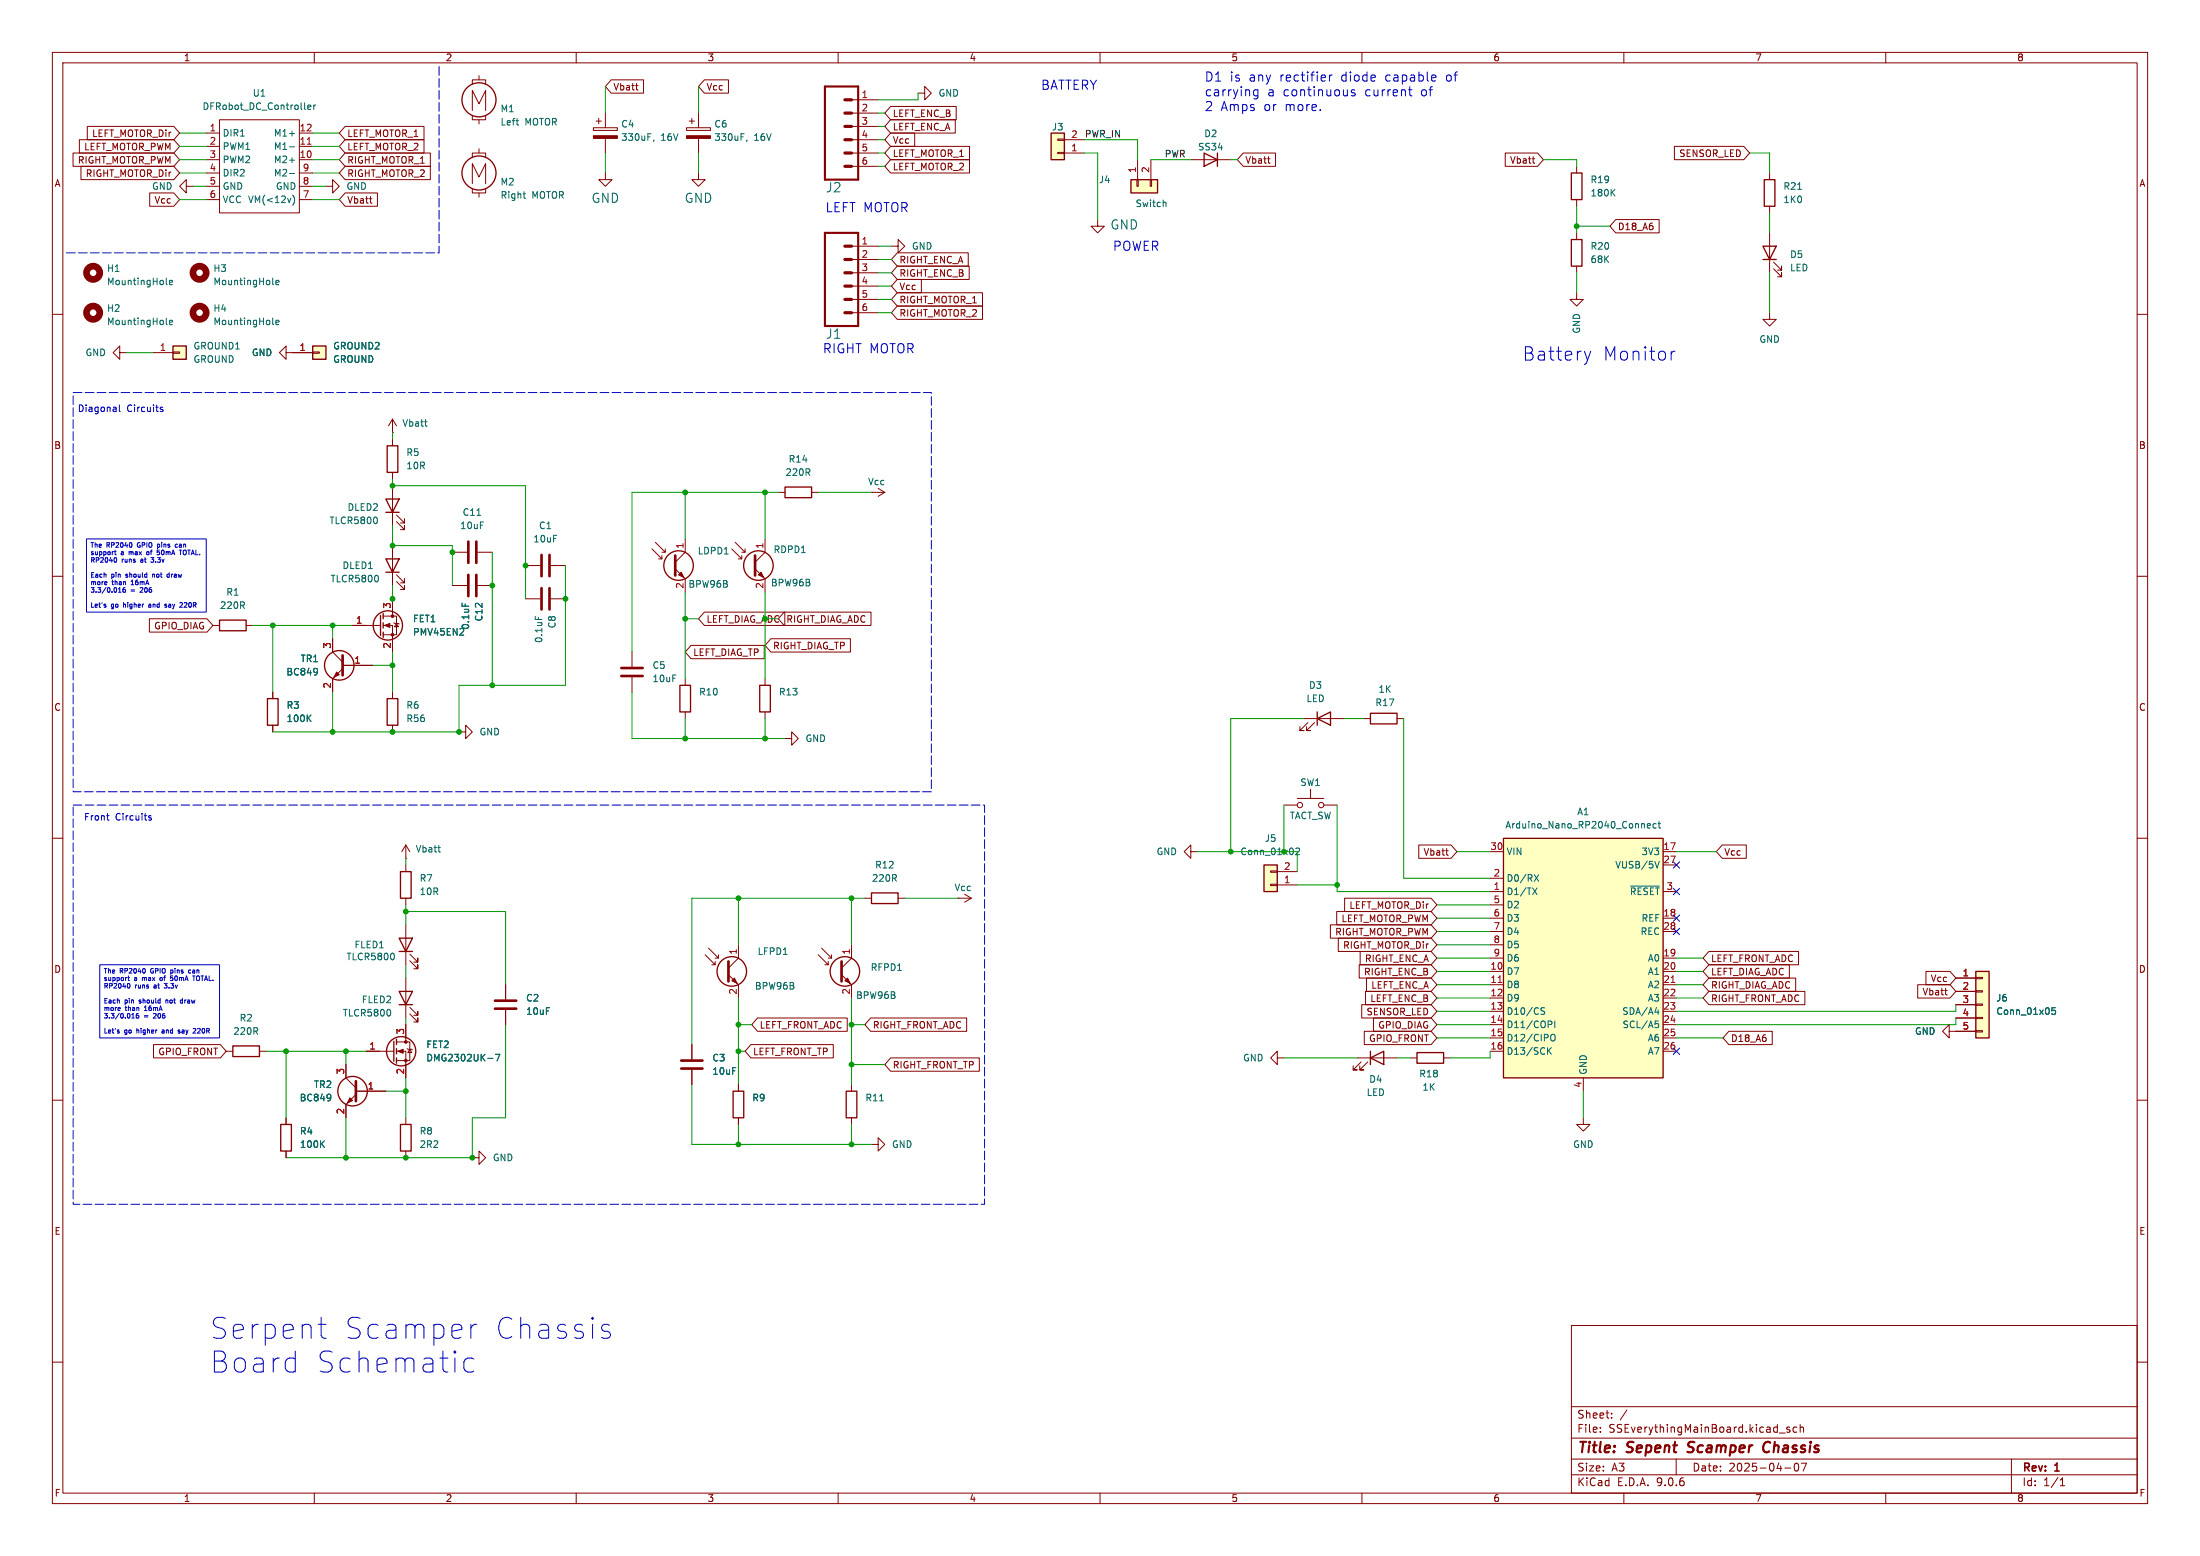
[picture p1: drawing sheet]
<svg xmlns="http://www.w3.org/2000/svg" width="420mm" height="297mm" viewBox="0 0 420 297" stroke-linecap="round" stroke-linejoin="round" font-family="sans-serif">
<g fill="none" stroke="#840000" stroke-width=".19">
<path d="M10 10h400v277h-400zM12 12h396v273h-396zM60 10v2M110 10v2M160 10v2M210 10v2M260 10v2M310 10v2M360 10v2M10 60h2M408 60h2M10 110h2"/>
<path d="M408 110h2M10 160h2M408 160h2M10 210h2M408 210h2M300 253h108v32h-108zM10 260h2M300 278.5h108M300 274.5h108M300 268.5h108M305.5 273.2v.2M305.5 272.5v.1"/>
<path d="M307.7 270.5v.2M307.7 269.8v.1M310.6 269.1l-1.3 1.9M320 278.5v3M339.7 273.5h1.1M341.7 272.5l-.4-.1-.2 .2 .1 .2 .5 .2v.3h-.6M342.7 279.4l.2-.1a.8 .8 0 0 1 .5 .7 .8 .8 0 0 1-.5 .8l-.2-.2-.2-.4zM343 272.5l-.4-.1-.3 .3 .1 .6h.6M343.7 272.5l.2-.1 .3 .1 .1 .9M343.7 271.9v1.5M343.9 279.3h1l-.7 1.5M384 278.5v6.5"/>
<path d="M408 260h2M60 285v2M110 285v2M160 285v2M210 285v2M260 285v2M300 281.5h108M310 285v2M340.7 280.2h1.2M360 285v2M393.3 283.6h.9M393.3 282.5l.4-.4v1.5"/>
</g>
<path d="M322.1 277.1l.3 .1M322.4 275.4l-.1 .6M337.6 275.2a1.07 1.07 0 0 0-1 .8 1.07 1.07 0 0 0 .5 1.2l.5-.1" fill="none" stroke="#840000" stroke-width=".4"/>
<path d="M241.3 165.1h2.5v5.1h-2.5z" fill="#ffffc2"/>
<g fill="none" stroke="#840000" stroke-width=".25">
<path d="M229.9 29.2l2.5 1.3-2.5 1.3zM232.4 29.2v2.6M300 33h2v5.1h-2zM336.8 34.3h2v5.1h-2zM300 45.7h2v5.1h-2zM336.5 47h2.6l-1.3 2.5zM336.5 49.5h2.6M149.9 93h5v2h-5zM41.9 118.4h5.1v2h-5.1zM51.1 133.4h2v5h-2zM73.9 133.4h2v5h-2zM129.8 130.8h2v5.1h-2z"/>
<path d="M145 130.8h2.1v5.1h-2.1zM251.5 137.2l2.5-1.3v2.5zM251.5 135.9v2.5M261.6 136.1h5.1v2.1h-5.1zM241.3 165.1h2.5v5.1h-2.5zM44.4 199.6h5.1v2.1h-5.1zM75.2 198.8v3.8M75.7 198.4v1M53.6 214.6h2v5.1h-2zM75.7 200.2v1M75.7 201.9v1M76.5 214.6h2v5.1h-2z"/>
<path d="M140 208.3h2v5.1h-2zM161.5 208.3h2.1v5.1h-2.1z"/>
<circle cx="129.5" cy="107.9" r="2.82"/>
<circle cx="144.8" cy="107.9" r="2.82"/>
<circle cx="64.8" cy="127" r="2.82"/>
<circle cx="139.7" cy="185.4" r="2.82"/>
<circle cx="161.3" cy="185.4" r="2.82"/>
<circle cx="67.3" cy="208.3" r="2.82"/>
<circle cx="76.6" cy="200.7" r="2.79"/>
</g>
<g fill="none" stroke="#840000" stroke-width=".19">
<path d="M162.6 19.1h5M175.3 17.8h1.2v-1.3l1.3 1.3-1.3 1.3v-1.3M39.4 25.4h2.5M39.4 27.9h2.5M39.4 30.5h2.5M39.4 33h2.5M39.4 35.6h2.5M39.4 38.1h2.5M41.9 22.9h15.2v17.7h-15.2zM57.1 25.4h2.6M57.1 27.9h2.6M57.1 30.5h2.6"/>
<path d="M57.1 33h2.6M57.1 35.6h2.6M57.1 38.1h2.6M62.2 35.6h1.3v-1.3l1.3 1.3-1.3 1.2v-1.2M131.1 24.4h4.5v.5h-4.5zM131.6 23.1h1M132.1 22.6v1M133.3 21.6v2.8M133.3 26.4v2.8M162.6 31.8h5M162.6 29.2h5M162.6 26.7h5"/>
<path d="M162.6 24.1h5M162.6 21.6h5M227.3 30.5h7.6M301 31.8v1.2M301 38.1v1.3M337.8 33v1.3M337.8 39.4v1.2M301 55.9v1.3h1.3l-1.3 1.2-1.3-1.2h1.3M301 44.5v1.2M301 50.8v1.3M337.8 59.7v1.3h1.3l-1.3 1.2-1.3-1.2h1.3M337.8 44.5v7.6"/>
<path d="M338.6 51.3l1.5 1.5v-.7v.7h-.8M338.6 50l1.5 1.6v-.8v.8h-.8M74.9 82.6h.1M74.9 80l-.7 1.3M74.9 80l.8 1.3M74.9 80v2.6M148.6 94h1.3M154.9 94h1.3M166.4 94h.1M166.4 94h2.5M167.6 93.2l1.3 .8M168.9 94l-1.3 .7"/>
<path d="M40.6 119.4h1.3M47 119.4h1.3M86.4 111.8h2.8M86.4 105.4h2.8M91.2 111.8h2.8M91.2 105.4h2.8M100.3 108h2.8M100.3 114.3h2.8M105.2 108h2.7M105.2 114.3h2.7M124.5 104.8l1.9 1.9v-.7M125.1 103.5l1.9 1.9v-.6"/>
<path d="M125.7 106.7h.7M126.4 105.4h.6M128.9 108.6l1.9 1.9v2.5M130.8 102.9v2.5l-1.9 1.9M139.7 104.8l1.9 1.9v-.7M140.3 103.5l1.9 1.9v-.6M141 106.7h.6M141.6 105.4h.6M144.1 108.6l1.9 1.9v2.5M146 102.9v2.5l-1.9 1.9M52.1 132.1v1.3M52.1 138.4v1.3"/>
<path d="M63.5 121.9v2.6l1.9 1.9M65.4 127.6l-1.9 1.9v2.6M65.4 127h5.7M74.9 132.1v1.3M74.9 138.4v1.3M87.6 139.7h1.3v-1.3l1.3 1.3-1.3 1.3v-1.3M120.6 124.5v2.8M120.6 129.3v2.8M130.8 129.5v1.3M130.8 135.9v1.3M146 129.5v1.3M146 135.9v1.3"/>
<path d="M248.9 137.2h7.6M249.7 137.9l-1.5 1.5h.7h-.7v-.7M251 137.9l-1.6 1.5h.8h-.8v-.7M260.3 137.2h1.3M266.7 137.2h1.3M149.9 141h1.2v-1.3l1.3 1.3-1.3 1.2v-1.2M245.1 153.7h2.5M247.6 152.4h5.1M250.2 150.6v1.8M252.7 153.7h2.6M77.5 163.8h.1M77.5 161.3v2.5"/>
<path d="M77.5 161.3l-.8 1.3M77.5 161.3l.7 1.3M227.3 162.6v-1.3l-1.2 1.3 1.2 1.2v-1.2h1.3M242.6 168.8h1.2v.2h-1.2zM242.6 166.2h1.2v.3h-1.2zM243.8 168.9h3.8M243.8 166.4h3.8M75.7 198.9h2.5v3.5h-2.5M77.5 195.6v3.3M96.5 188v2.8M96.5 192.8v2.8M132.1 199.4v2.8"/>
<path d="M134.6 182.2l1.9 2v-.7M135.3 181l1.9 1.9v-.7M135.9 184.2h.6M136.5 182.9h.7M139.1 186.1l1.9 1.9v2.5M141 180.3v2.6l-1.9 1.9M156.2 182.2l1.9 2v-.7M156.8 181l1.9 1.9v-.7M157.5 184.2h.6M158.1 182.9h.6M160.7 186.1l1.9 1.9v2.5M162.6 180.3v2.6l-1.9 1.9"/>
<path d="M43.2 200.7h1.2M49.5 200.7h1.3M54.6 213.4v1.2M54.6 219.7v1.3M66 203.2v2.5l1.9 1.9M67.9 208.9l-1.9 1.9v2.6M67.9 208.3h5.8M69.8 200.7h5.4M75.7 200.7h1.8v5M77.5 213.4v1.2M77.5 219.7v1.3M77.7 200.2l1 .2"/>
<path d="M78.2 200.3l.4 .6h-.7zM132.1 204.2v2.8M141 207v1.3M141 213.4v1.2M162.6 207v1.3M162.6 213.4v1.2M166.4 218.4h1.2v-1.2l1.3 1.2-1.3 1.3v-1.3M243.8 201.9v-1.2l-1.2 1.2 1.2 1.3v-1.3h1.3M302.3 213.4v1.2h1.2l-1.2 1.3-1.3-1.3h1.3M90.2 221h1.2v-1.3l1.3 1.3-1.3 1.2v-1.2"/>
<circle cx="248.2" cy="153.7" r=".51"/>
<circle cx="252.2" cy="153.7" r=".51"/>
</g>
<g fill="none" stroke="#006464" stroke-width=".19">
<path d="M55.3 28h.9M55.3 33.1h.9M55.5 37.8l-.3 .9M55.9 37.2a1.46 1.46 0 0 1 0 2M58.8 20.5l.6-.1-.1-.3h-.4l-.1 .1v.6h.5M59.9 20.1v.8M60.3 20.1l-.4 .2M142.6 26.7l-.1 .3M307.8 36.7l.5 .7M308.3 36.1l-.7 .8M343.2 36.1h.7M81.1 80.5h.4"/>
<path d="M81.4 81.4h.1M91 98.4h.8M88.2 115.1v.6M102.2 117.6v.6M58.8 137l.6 .7M59.4 136.5l-.7 .7M60.5 127.6l.1 .7-.2 .4M60.6 128.1l-.1 .2M83.6 161.8h.5M84 162.6h.1M247.4 162l.5-.1 .2 .3-.8 .9h.8M61.4 218.3l.5 .7"/>
<path d="M61.9 217.7l-.7 .8M63 208.9l.1 .7-.1 .4M63.1 209.4l-.1 .2M93.1 202h1M94.6 201.2h.8l-.5 1.3M167.9 210.1h.8"/>
</g>
<g fill="none" stroke="#840000" stroke-width=".51">
<path d="M89.4 103.4v4M89.4 109.7v4.1M90.9 103.4v4M90.9 109.7v4.1M103.4 105.9v4.1M103.4 112.3v4M104.9 105.9v4.1M104.9 112.3v4M128.9 106v3.9M144.1 106v3.9M65.4 125.1v3.8M118.6 127.5h4.1"/>
<path d="M118.6 129h4.1M94.5 192.5h4.1M94.5 191h4.1M139.1 183.5v3.8M160.7 183.5v3.8M67.9 206.4v3.8M130 202.4h4.1M130 204h4.1"/>
</g>
<g fill="#840000" stroke="#840000" stroke-width=".19">
<path d="M161.3 187.2l.5-.5 .5 1z"/>
<path d="M139.7 187.2l.5-.5 .5 1z"/>
<path d="M66.8 209.6l.5 .5-1 .5z"/>
<path d="M144.8 109.7l.5-.5 .5 1z"/>
<path d="M130 109.2l.6 1-1.1-.5z"/>
<path d="M75.9 200.7l1.1-.4v.7z"/>
<path d="M64.3 128.3l.5 .5-1 .5z"/>
<path d="M131.1 25.9h4.5v.5h-4.5z"/>
<circle cx="77.5" cy="198.9" r=".25"/>
<circle cx="77.5" cy="202.4" r=".25"/>
</g>
<path d="M58.7 27.5h.7" fill="none" stroke="#a90000" stroke-width=".19"/>
<path d="M157.5 16.5h6.3v17.8h-6.3z" fill="none" stroke="#840000" stroke-width=".41"/>
<path d="M161.3 19.1h1.3M161.3 31.8h1.3M161.3 29.2h1.3M161.3 26.7h1.3M161.3 24.1h1.3M161.3 21.6h1.3" fill="none" stroke="#840000" stroke-width=".61"/>
<path d="M200.7 25.4h2.5v5.1h-2.5z" fill="#ffffc2"/>
<path d="M200.7 25.4h2.5v5.1h-2.5z" fill="none" stroke="#840000" stroke-width=".25"/>
<path d="M201.9 29.1h1.3v.2h-1.3zM201.9 26.5h1.3v.3h-1.3zM203.2 29.2h3.8M203.2 26.7h3.8M209.5 41.9v1.3h1.3l-1.3 1.3-1.2-1.3h1.2" fill="none" stroke="#840000" stroke-width=".19"/>
<path d="M215.9 34.3h5.1v2.5h-5.1z" fill="#ffffc2"/>
<path d="M215.9 34.3h5.1v2.5h-5.1z" fill="none" stroke="#840000" stroke-width=".25"/>
<path d="M217 34.3h.3v1.3h-.3zM217.2 30.5v3.8M219.6 34.3h.2v1.3h-.2zM219.7 30.5v3.8" fill="none" stroke="#840000" stroke-width=".19"/>
<path d="M222.2 38.6l.4 .2v.6" fill="none" stroke="#006464" stroke-width=".19"/>
<path d="M287 160h30.5v45.7h-30.5z" fill="#ffffc2"/>
<g fill="none" stroke="#840000" stroke-width=".25">
<path d="M287 160h30.5v45.7h-30.5zM76.2 189.2h2.5l-1.2 2.6zM76.2 191.8h2.5M261.6 201.9l2.6-1.2v2.5zM261.6 200.7v2.5M270.5 200.9h5.1v2h-5.1z"/>
<circle cx="91.4" cy="19" r="3.3"/>
<circle cx="91.4" cy="33" r="3.3"/>
</g>
<g fill="none" stroke="#840000" stroke-width=".19">
<path d="M90.2 16v-.8h2.5v.8M91.4 14.4v.8M90.2 21.1v-3.8l1.2 2.5 1.3-2.5v3.8M90.2 22.1v.8h2.5v-.8M90.2 35.1v-3.9l1.2 2.6 1.3-2.6v3.9M90.2 30v-.8h2.5v.8M90.2 36.1v.7h2.5v-.7M91.4 22.9v.8M91.4 28.4v.8M91.4 36.8v.8M113.3 24.4h4.6v.5h-4.6zM113.8 23.1h1"/>
<path d="M114.3 22.6v1M115.6 33v1.3h1.2l-1.2 1.3-1.3-1.3h1.3M115.6 21.6v2.8M115.6 26.4v2.8M133.3 33v1.3h1.3l-1.3 1.3-1.2-1.3h1.2M162.6 59.7h5M162.6 57.2h5M162.6 54.6h5M162.6 52.1h5M162.6 49.5h5M162.6 47h5M170.2 47h1.2v-1.3l1.3 1.3-1.3 1.3v-1.3"/>
<path d="M182.9 171.5h.1M182.9 171.5h2.5M184.1 170.7l1.3 .8M185.4 171.5l-1.3 .7M284.5 162.6h2.5M284.5 167.6h2.5M284.5 170.2h2.5M284.5 172.7h2.5M284.5 175.3h2.5M284.5 177.8h2.5M317.5 162.6h2.5M317.5 170.2h2.5"/>
<path d="M317.5 175.3h2.5M317.5 177.8h2.5M317.5 165.1h2.5M77.5 186.7v7.6M78.2 193.5l1.6 1.6v-.8v.8h-.8M78.2 192.3l1.6 1.5v-.8v.8h-.8M284.5 180.3h2.5M284.5 182.9h2.5M284.5 185.4h2.5M284.5 188h2.5M284.5 190.5h2.5M284.5 193h2.5"/>
<path d="M284.5 195.6h2.5M284.5 198.1h2.5M317.5 182.9h2.5M317.5 185.4h2.5M317.5 188h2.5M317.5 190.5h2.5M317.5 193h2.5M317.5 195.6h2.5M317.5 198.1h2.5M259.1 201.9h7.6M259.8 202.7l-1.5 1.5h.8h-.8v-.7M261.1 202.7l-1.5 1.5h.7h-.7v-.7"/>
<path d="M269.2 201.9h1.3M275.6 201.9h1.3M284.5 200.7h2.5M302.3 205.7v2.6M317.5 200.7h2.5"/>
</g>
<g fill="none" stroke="#006464" stroke-width=".19">
<path d="M98.5 23h.5M98.9 23.9h.1M99.9 37h.4M100.1 37.8h.2M124.8 26.7l-.1 .3M314.5 157.6l.6-.1-.1-.2-.3-.1-.2 .2v.6h.5M316.2 157.3l-.4-.1-.2 .3 .1 .5h.5M316.5 157.2h.5M316.7 156.8v1.1l.3 .2M292.6 169.5l.8 1.3M292.9 166.9l.8 1.3M293.4 169.5l-.8 1.3"/>
<path d="M293.7 166.9l-.8 1.3M311.3 169.1h5.5M315.9 164.4l.4 1.3 .5-1.3M74.4 192.7l.2 .5-.2 .7M294.2 192.8l.6 .3 .1 .3-.3 .2h-.4M294.9 192.4l-.5-.1-.2 .2M296 194.9l.3 .2-.1 .3-.2 .2M296.1 197.6l.2-.2a.43 .43 0 0 1 .6 .5v.4a.43 .43 0 0 1-.3 .4 .43 .43 0 0 1-.5-.2M296.2 200l-.8 .7M296.8 194.9v1.3M315.9 193.2h.8M316 194.9h.6"/>
<path d="M316.1 195.4h.3l.2 .2-.1 .5-.4 .1M316.5 192.8v.8M295.6 200.5l.6 .7"/>
</g>
<path d="M286 187.5h.7M319 187.5h.7" fill="none" stroke="#a90000" stroke-width=".19"/>
<path d="M113.3 25.9h4.6v.5h-4.6z" fill="#840000" stroke="#840000" stroke-width=".19"/>
<path d="M157.5 44.5h6.3v17.7h-6.3z" fill="none" stroke="#840000" stroke-width=".41"/>
<path d="M161.3 59.7h1.3M161.3 57.2h1.3M161.3 54.6h1.3M161.3 52.1h1.3M161.3 49.5h1.3M161.3 47h1.3" fill="none" stroke="#840000" stroke-width=".61"/>
<path d="M33 66h2.6v2.6h-2.6z" fill="#ffffc2"/>
<path d="M33 66h2.6v2.6h-2.6z" fill="none" stroke="#840000" stroke-width=".25"/>
<path d="M22.9 67.3v-1.3l-1.3 1.3 1.3 1.3v-1.3h1.2M29.2 67.3h3.8M33 67.2h1.3v.2h-1.3z" fill="none" stroke="#840000" stroke-width=".19"/>
<path d="M59.7 66h2.5v2.6h-2.5z" fill="#ffffc2"/>
<path d="M59.7 66h2.5v2.6h-2.5z" fill="none" stroke="#840000" stroke-width=".25"/>
<path d="M54.6 67.3v-1.3l-1.3 1.3 1.3 1.3v-1.3h5.1M59.7 67.2h1.3v.2h-1.3z" fill="none" stroke="#840000" stroke-width=".19"/>
<g fill="none" stroke="#840000" stroke-width="1.3">
<circle cx="17.8" cy="52.1" r="1.27"/>
<circle cx="17.8" cy="59.7" r="1.27"/>
</g>
<path d="M31.7 54.2l.2 .2M32.3 53.9l.6-.1v-.2l-.4-.1-.2 .2 .1 .6h.5M31.7 61.8l.2 .2M32.3 61.5l.6-.1v-.2l-.4-.1-.2 .2 .1 .6h.5" fill="none" stroke="#006464" stroke-width=".19"/>
<path d="M377.2 185.4h2.5v12.7h-2.5z" fill="#ffffc2"/>
<g fill="none" stroke="#840000" stroke-width=".25">
<path d="M73.7 95.3h2.5l-1.3 2.5zM73.7 97.8h2.5M73.9 85.1h2v5.1h-2zM72.6 117.5v3.8M73.2 117.1v1M73.2 118.9v1M73.7 106.7h2.5l-1.3 2.5zM73.7 109.2h2.5M73.2 120.7v1M76.2 179.1h2.5l-1.2 2.5zM76.5 166.4h2v5.1h-2zM166.4 170.4h5v2.1h-5z"/>
<path d="M76.2 181.6h2.5M377.2 185.4h2.5v12.7h-2.5z"/>
<circle cx="74" cy="119.4" r="2.79"/>
</g>
<g fill="none" stroke="#840000" stroke-width=".19">
<path d="M116.7 15.2h6.2v2.6h-6.2l-1.1-1.3zM121.3 16.3h.5M121.7 17.2h.1M134.5 15.2h4.6v2.6h-4.6l-1.2-1.3zM13.9 29.2h19.3l1.1 1.3-1.1 1.3h-19.3zM15.2 26.7h18l1.1 1.2-1.1 1.3h-18zM15.5 31.7h17.7l1.1 1.3-1.1 1.3h-17.7zM16.7 24.1h16.5l1.1 1.3-1.1 1.3h-16.5zM28.6 36.8h4.6l1.1 1.3-1.1 1.3h-4.6zM35.6 35.6v-1.3l-1.3 1.3 1.3 1.2v-1.2h1.2M65.9 31.7h16.3v2.6h-16.3l-1.1-1.3zM65.9 24.1h15v2.6h-15l-1.1-1.3z"/>
<path d="M65.9 26.7h15v2.5h-15l-1.1-1.3zM65.9 36.8h6.2v2.6h-6.2l-1.1-1.3zM65.9 29.2h16.3v2.6h-16.3l-1.1-1.3zM70.5 37.9h.5M70.9 38.8h.1M170 20.3h12.5v2.6h-12.5l-1.1-1.3zM170 27.9h15.1v2.6h-15.1l-1.1-1.3zM170 25.4h4.6v2.5h-4.6l-1.1-1.2zM170 22.9h12.4v2.5h-12.4l-1.1-1.3zM170 30.5h15.1v2.5h-15.1l-1.1-1.2zM237.3 29.2h6.2v2.6h-6.2l-1.1-1.3zM242 30.3h.5"/>
<path d="M242.3 31.2h.2M287.4 29.2h6.1l1.1 1.3-1.1 1.3h-6.1zM292.5 30.3h.5M292.9 31.2h.1M319.7 27.9h13.2l1.1 1.3-1.1 1.3h-13.2zM171.3 53.3h4.6v2.6h-4.6l-1.1-1.3zM171.3 50.8h13.7v2.5h-13.7l-1.1-1.2zM171.3 48.3h13.5v2.5h-13.5l-1.1-1.3zM171.3 55.9h16.3v2.5h-16.3l-1.1-1.2zM171.3 58.4h16.3v2.6h-16.3l-1.1-1.3zM308.5 41.9h8.2v2.6h-8.2l-1.2-1.3zM55.9 67.3h3.8"/>
<path d="M74.9 83.8v1.3M74.9 90.2v1.2M74.9 92.7v7.6M75.7 99.6l1.5 1.5v-.8v.8h-.7M75.7 98.3l1.5 1.5v-.7v.7h-.7M28.5 118.1h11l1.1 1.3-1.1 1.3h-11zM67.3 119.4h5.3M73.2 117.6h2.5v3.6h-2.5M73.2 119.4h1.7v5.1M74.9 104.1v7.7M74.9 114.3v3.3M75.2 118.9l1 .2"/>
<path d="M75.7 119l.4 .6h-.8zM75.7 111l1.5 1.5v-.7v.7h-.7M75.7 109.7l1.5 1.6v-.8v.8h-.7M86.4 111.8h2.8M91.2 111.8h2.8M134.5 116.8h15.3v2.6h-15.3l-1.2-1.3zM149.7 116.8h16.6v2.6h-16.6l-1.1-1.3zM52.1 132.1v1.3M52.1 138.4v1.3M63.5 121.9v2.6M63.5 129.5v2.6M65.4 127h5.7"/>
<path d="M131.9 123.2h14v2.5h-14l-1.1-1.2zM147.2 121.9h15.1v2.6h-15.1l-1.2-1.3zM77.5 165.1v1.3M77.5 171.5v1.2M77.5 176.5v7.7M165.1 171.5h1.3M171.4 171.5h1.3M254 176.5h19.2l1.1 1.3-1.1 1.3h-19.2zM255.2 174h18l1.1 1.3-1.1 1.2h-18zM255.5 179.1h17.7l1.1 1.2-1.1 1.3h-17.7zM256.7 171.4h16.5l1.1 1.3-1.1 1.3h-16.5zM270.8 161.3h6.2l1.1 1.3-1.1 1.2h-6.2z"/>
<path d="M276 162.4h.5M276.4 163.2h.1M328.8 161.3h4.6v2.5h-4.6l-1.1-1.2zM29.3 199.4h12.8l1.1 1.3-1.1 1.2h-12.8zM77.5 195.6v2.5M78.2 183.4l1.6 1.5v-.7v.7h-.8M78.2 182.1l1.6 1.5v-.7v.7h-.8M96.5 188v2.8M96.5 192.8v2.8M132.1 199.4v2.8M143.4 199.4h15.7v2.5h-15.7l-1.2-1.2zM144.6 194.3h17.1v2.6h-17.1l-1.1-1.3z"/>
<path d="M166.2 194.3h18.3v2.6h-18.3l-1.1-1.3zM259.5 184.1h13.7l1.1 1.3-1.1 1.3h-13.7zM259.7 181.6h13.5l1.1 1.3-1.1 1.3h-13.5zM260 191.8h13.2l1.1 1.2-1.1 1.3h-13.2zM260.4 196.8h12.8l1.1 1.3-1.1 1.3h-12.8zM260.7 189.2h12.5l1.1 1.3-1.1 1.3h-12.5zM260.9 186.7h12.3l1.1 1.3-1.1 1.2h-12.3zM262.2 194.3h11l1.1 1.3-1.1 1.3h-11zM326.2 181.6h17.1v2.6h-17.1l-1.1-1.3zM326.2 189.2h18.4v2.6h-18.4l-1.1-1.3zM326.2 184.1h15.4v2.6h-15.4l-1.1-1.3zM326.2 186.7h16.6v2.5h-16.6l-1.1-1.2z"/>
<path d="M330 196.8h8.3v2.6h-8.3l-1.1-1.3zM366.1 188h6.2l1.1 1.2-1.1 1.3h-6.2zM367.7 185.4h4.6l1.1 1.3-1.1 1.3h-4.6zM371.2 189.1h.5M371.6 189.9h.1M372.1 196.9v-1.3l-1.3 1.3 1.3 1.2v-1.2h5.1M373.4 186.7h3.8M373.4 189.2h3.8M373.4 191.8h3.8M373.4 194.3h3.8M377.2 186.6h1.3v.2h-1.3zM377.2 189.1h1.3v.3h-1.3z"/>
<path d="M377.2 191.6h1.3v.3h-1.3zM377.2 194.2h1.3v.2h-1.3zM377.2 196.7h1.3v.3h-1.3zM54.6 213.4v1.2M54.6 219.7v1.3M66 203.2v2.5M66 210.8v2.6M67.9 208.3h5.8M69.8 200.7h2.6M77.5 203.2v2.5M132.1 204.2v2.8M141 207v1.3"/>
<path d="M141 213.4v1.2M170 201.9h17v2.6h-17l-1.1-1.3z"/>
</g>
<g fill="none" stroke="#006464" stroke-width=".19">
<path d="M52.1 54.2l.1 .2M52.7 53.9l.6-.1-.1-.2-.4-.1-.1 .2v.6h.5M52.1 61.8l.1 .2M52.7 61.5l.6-.1-.1-.2-.4-.1-.1 .2v.6h.5M71.9 98.7l.1 .5-.1 .7M72.1 109.9l.1 .4-.1 .7M88.2 115.1v.6M58.8 137l.6 .7M59.4 136.5l-.7 .7M60.5 127.6l.1 .7-.2 .4M60.6 128.1l-.1 .2M87.7 121.2h.8"/>
<path d="M75.1 182l.2 .4-.2 .7M392.4 192.3h-.6l-.1 .7 .2-.2 .4 .1 .1 .2v.4l-.2 .1-.5-.1M61.4 218.3l.5 .7M61.9 217.7l-.7 .8M63 208.9l.1 .7-.1 .4M63.1 209.4l-.1 .2M93.1 202h1M94.6 201.2h.8l-.5 1.3"/>
</g>
<g fill="none" stroke="#840000" stroke-width="1.3">
<circle cx="38.1" cy="52.1" r="1.27"/>
<circle cx="38.1" cy="59.7" r="1.27"/>
</g>
<g fill="#840000" stroke="#840000" stroke-width=".19">
<path d="M73.4 119.4l1-.4v.8z"/>
<circle cx="74.9" cy="117.6" r=".25"/>
<circle cx="74.9" cy="121.2" r=".25"/>
</g>
<path d="M83.8 12.7v35.6M12.7 48.3h71.1M14 74.9h163.8v76.2h-163.8zM14 153.7h174v76.2h-174z" fill="none" stroke="#0000c2" stroke-width=".19" stroke-dasharray="1.7 .6"/>
<g fill="none" stroke="#009600" stroke-width=".19">
<path d="M115.6 16.5v5.1M133.3 16.5v5.1M175.3 17.8v1.3h-7.7M34.3 25.4h5.1M34.3 33h5.1M34.3 27.9h5.1M34.3 38.1h5.1M34.3 30.5h5.1M36.8 35.6h2.6M59.7 25.4h5.1M59.7 33h5.1M59.7 27.9h5.1"/>
<path d="M59.7 35.6h2.5M59.7 38.1h5.1M59.7 30.5h5.1M115.6 29.2v3.8M133.3 29.2v3.8M167.6 26.7h1.3M167.6 21.6h1.3M167.6 29.2h1.3M167.6 31.8h1.3M167.6 24.1h1.3M207 26.7h10.2v3.8M207 29.2h2.5v12.7"/>
<path d="M219.7 30.5h7.6M234.9 30.5h1.3M294.6 30.5h6.4v1.3M301 39.4v5.1M334 29.2h3.8v3.8M167.6 47h2.6M167.6 49.5h2.6M167.6 52.1h2.6M167.6 59.7h2.6M167.6 57.2h2.6M167.6 54.6h2.6M301 52.1v3.8"/>
<path d="M301 43.2h6.3M337.8 40.6v3.9M337.8 52.1v7.6M24.1 67.3h5.1M74.9 91.4v1.3h25.4v21.6M74.9 82.6v1.2M130.8 94v8.9M146 94v8.9M148.6 94h-28v30.5M156.2 94h10.2M48.3 119.4h19M52.1 119.4v12.7"/>
<path d="M63.5 119.4v2.5M74.9 100.3v3.8h11.5v7.7M74.9 111.8v3.8M94 105.4v25.4M107.9 108v22.8h-20.3v8.9h-35.5M130.8 118.1h2.5M130.8 113v16.5M146 113v16.5M63.5 132.1v7.6M71.1 127h3.8M74.9 124.5v7.6M120.6 132.1v8.9h29.3"/>
<path d="M130.8 137.2v3.8M146 137.2v3.8M248.9 137.2h-14v25.4M256.5 137.2h3.8M268 137.2v30.4h16.5M245.1 153.7v8.9M255.3 153.7v16.5h29.2M77.5 163.8v1.3M77.5 172.7v3.8M77.5 174h19v14M141 171.5v8.8M162.6 171.5v8.8"/>
<path d="M165.1 171.5h-33v27.9M172.7 171.5h10.2M228.6 162.6h19v3.8M247.6 168.9h7.7M274.3 175.3h10.2M274.3 177.8h10.2M274.3 172.7h10.2M278.1 162.6h6.4M320 162.6h7.7M77.5 184.2v2.5M77.5 194.3v1.3M96.5 195.6v17.8h-6.3v7.6h-35.6"/>
<path d="M141 195.6h2.5M141 190.5v16.5M162.6 195.6h2.5M162.6 190.5v16.5M274.3 193h10.2M274.3 182.9h10.2M274.3 185.4h10.2M274.3 190.5h10.2M274.3 188h10.2M274.3 198.1h10.2M274.3 195.6h10.2M274.3 180.3h10.2"/>
<path d="M320 182.9h5.1M320 185.4h5.1M320 190.5h5.1M320 188h5.1M320 198.1h8.9M373.4 191.8v1.2h-53.4M373.4 194.3v1.3h-53.4M50.8 200.7h19M54.6 200.7v12.7M66 200.7v2.5M66 213.4v7.6M73.7 208.3h3.8"/>
<path d="M77.5 205.7v7.7M132.1 207v11.4h34.3M141 200.7h1.2M141 214.6v3.8M162.6 214.6v3.8M162.6 203.2h6.3M245.1 201.9h14M266.7 201.9h2.5M284.5 200.7v1.2h-7.6M302.3 208.3v5.1"/>
</g>
<path d="M319.4 164.5l1.2 1.2M319.4 177.2l1.2 1.2M319.4 169.6l1.2 1.2M319.4 174.7l1.2 1.2M320.6 164.5l-1.2 1.2M320.6 177.2l-1.2 1.2M320.6 169.6l-1.2 1.2M320.6 174.7l-1.2 1.2M319.4 200.1l1.2 1.2M320.6 200.1l-1.2 1.2" fill="none" stroke="#000084" stroke-width=".19"/>
<g fill="none" stroke="#0000c2" stroke-width=".19">
<path d="M240.1 17.1v1.5l-.1 .2M240.1 17.2l-.5-.1-.3 .4v.5l.2 .2h.6M253.8 14.3v1.2M254.3 14.3l-.3 .1-.2 .2M258.6 17.2l-.4-.1-.2 .3 .1 .2 .5 .2v.4h-.6M268.9 17.1h.7M269.1 16.6v1.5l.1 .1 .4 .1M273.9 14.3l.2 .1v.3l-.8 .2M274.1 15.4l-.2 .1M22.8 77.3v1.1l.2 .2M30.6 78.1l.5 .1v.2l-.2 .2-.3-.1M30.6 77.8h.5"/>
<path d="M302.5 67l.6 1.7M303.1 68.7l-.3 .6M303.7 67l-.6 1.7M319 67v1.7M319.8 67a.65 .65 0 0 0-.8 .5M16.5 102.9h22.9v13.9h-22.9zM20.1 115.6l.1 .1-.1 .2M20.1 115.3l.1 .1M20.2 112.1l-.7 1.2M20.4 111.1v.1l-.4 .1M21.1 106.4l-.2 .6M22 105v.8l.2 .1"/>
<path d="M22 106.4a.47 .47 0 0 1 .3 .5 .47 .47 0 0 1-.3 .4M22.6 113h.5M22.9 112.2v.8M23.5 112.4v.6h.4v-.5h-.3l-.1 .2M24.1 103.5l-.3 .7M27.7 106.4v.8M28.2 105.3l-.2 .4 .3 .2M28.7 115.3l-.3 .1M28.7 115.6l-.3 .1v.2h.3M28.8 107.2l.4 .1M29.1 109.6v.6M29.3 106.4l-.3 .4"/>
<path d="M29.4 109.6l-.3 .1M30 105.8h.4M30.1 103.9v.9M30.1 104.4l.2 .1M30.1 106.4h.5l-.3 .4M30.3 103.9h-.2M30.4 105h-.4v.4l.3-.1M30.7 109.3v.8M31.8 115.4h-.3l.3 .3v.2h-.3M32.3 109.6h-.2l-.2 .2 .1 .3h.3M32.3 109.3v.9M33.9 103.9h-.3l-.2 .1 .1 .4h.4"/>
<path d="M34.3 115.1l.4-.1 .1 .3-.5 .6h.5M35 105.3v.5M20.3 155.7h.5M20.6 156.5h.2M28.4 155.8h.5M28.4 156.1l.5 .1v.2l-.2 .1h-.3M19 184.2h22.9v13.9h-22.9zM22.7 196.9l.1 .1-.1 .2M22.7 196.6h.1M22.8 193.4l-.8 1.1M22.9 192.3v.2l-.4 .1M23.7 187.7l-.2 .6"/>
<path d="M24.5 186.3v.7l.2 .2M24.5 187.7a.47 .47 0 0 1 .3 .5 .47 .47 0 0 1-.3 .4M25.2 194.3h.5M25.4 193.4v.9M26 193.6v.6h.5l-.1-.4h-.2l-.2 .1M26.6 184.8l-.2 .6M30.2 187.7v.8M30.7 186.6l-.2 .4 .3 .2M31.2 196.6h-.2M31.2 196.9l-.3 .1 .1 .1 .2 .1M31.3 188.5l.4 .1M31.7 190.9v.6"/>
<path d="M31.9 187.7l-.3 .4M31.9 190.9l-.2 .1M32.5 187.1h.5M32.6 185.1v.9M32.6 185.7h.3M32.6 187.7h.6l-.3 .4M32.9 185.1l-.3 .1M33 186.3h-.4l-.1 .4 .4-.1M33.3 190.6v.7M34.3 196.6l-.3 .1 .3 .2v.2h-.3M34.8 190.9h-.2l-.2 .1 .1 .4h.3M34.8 190.6v.9"/>
<path d="M36.4 185.2l-.2-.1-.2 .2 .1 .4h.3M36.9 196.4l.3-.1 .2 .3-.6 .6h.6M37.5 186.6l.1 .4M60.7 252.8h1.6M61.3 251.4v3.5l.2 .4 .8 .1M89.9 252.8v2.6M90.5 259.4l-.4-.2h-.8l-.4 .2-.4 .6v1.1l.4 .6 .4 .2h.8l.4-.2M91 252.8a1.02 1.02 0 0 0-1.1 .7M115 253l.4-.2h.6l.4 .2M115 253.9l.4 .2h.6l.4 .2 .1 .4-.1 .6-.4 .1h-.8"/>
</g>
<g fill="#009600" stroke="#009600" stroke-width=".19">
<circle cx="162.6" cy="218.4" r=".46"/>
<circle cx="141" cy="218.4" r=".46"/>
<circle cx="162.6" cy="195.6" r=".46"/>
<circle cx="141" cy="200.7" r=".46"/>
<circle cx="141" cy="195.6" r=".46"/>
<circle cx="94" cy="111.8" r=".46"/>
<circle cx="94" cy="130.8" r=".46"/>
<circle cx="107.9" cy="114.3" r=".46"/>
<circle cx="100.3" cy="108" r=".46"/>
<circle cx="87.6" cy="139.7" r=".46"/>
<circle cx="74.9" cy="127" r=".46"/>
<circle cx="74.9" cy="114.3" r=".46"/>
<circle cx="74.9" cy="92.7" r=".46"/>
<circle cx="86.4" cy="105.4" r=".46"/>
<circle cx="74.9" cy="104.1" r=".46"/>
<circle cx="52.1" cy="119.4" r=".46"/>
<circle cx="63.5" cy="119.4" r=".46"/>
<circle cx="74.9" cy="139.7" r=".46"/>
<circle cx="63.5" cy="139.7" r=".46"/>
<circle cx="66" cy="200.7" r=".46"/>
<circle cx="54.6" cy="200.7" r=".46"/>
<circle cx="77.5" cy="208.3" r=".46"/>
<circle cx="77.5" cy="174" r=".46"/>
<circle cx="90.2" cy="221" r=".46"/>
<circle cx="77.5" cy="221" r=".46"/>
<circle cx="66" cy="221" r=".46"/>
<circle cx="162.6" cy="203.2" r=".46"/>
<circle cx="162.6" cy="171.5" r=".46"/>
<circle cx="141" cy="171.5" r=".46"/>
<circle cx="255.3" cy="168.9" r=".46"/>
<circle cx="130.8" cy="94" r=".46"/>
<circle cx="146" cy="94" r=".46"/>
<circle cx="130.8" cy="141" r=".46"/>
<circle cx="130.8" cy="118.1" r=".46"/>
<circle cx="146" cy="141" r=".46"/>
<circle cx="301" cy="43.2" r=".46"/>
<circle cx="234.9" cy="162.6" r=".46"/>
</g>
<g font-size="5.6" fill="#0000c2">
<text x="39.9" y="255.9">Serpent</text>
<text x="65.2" y="255.9">Scamper</text>
<text x="93.7" y="255.9">Chassis</text>
<text x="39.9" y="262.4">Board</text>
<text x="59.9" y="262.4">Schematic</text>
</g>
<g font-size="3.5" fill="#0000c2">
<text x="290.6" y="69.1">Battery</text>
<text x="305.9" y="69.1">Monitor</text>
</g>
<g font-size="2.8" fill="#840000">
<text x="301" y="277.9">Title:</text>
<text x="310.6" y="277.9">Sepent</text>
<text x="323.1" y="277.9">Scamper</text>
<text x="338.2" y="277.9">Chassis</text>
</g>
<text font-size="2.5" fill="#006464" x="157.6" y="36.9">J2</text>
<text font-size="2.5" fill="#0000c2" x="157.6" y="64.9">J1</text>
<g font-size="2.4" fill="#0000c2">
<text x="198.6" y="17.3">BATTERY</text>
<text x="229.9" y="15.7">D1</text>
<text x="234.7" y="15.7">is</text>
<text x="238.4" y="15.7">any</text>
<text x="244.4" y="15.7">rectifier</text>
<text x="256.1" y="15.7">diode</text>
<text x="264.7" y="15.7">capable</text>
<text x="276.3" y="15.7">of</text>
<text x="229.9" y="18.5">carrying</text>
<text x="229.9" y="21.3">2</text>
<text x="233" y="21.3">Amps</text>
<text x="241.3" y="21.3">or</text>
<text x="241.9" y="18.5">a continuous</text>
<text x="245.4" y="21.3">more.</text>
<text x="260.6" y="18.5">current</text>
<text x="271.4" y="18.5">of</text>
<text x="157.5" y="40.6">LEFT MOTOR</text>
<text x="212.3" y="48">POWER</text>
<text x="157" y="67.6">RIGHT MOTOR</text>
</g>
<g font-size="2.4" fill="#006464">
<text x="112.8" y="38.9">GND</text>
<text x="130.6" y="38.9">GND</text>
<text x="211.9" y="44">GND</text>
</g>
<g font-size="2.1" fill="#840000">
<text x="301" y="273.7">File:</text>
<text x="301" y="271">Sheet:</text>
<text x="307.1" y="273.7">SSEverythingMainBoard.kicad_sch</text>
<text x="301" y="281.1">Size:</text>
<text x="307.6" y="281.1">A3</text>
<text x="323" y="281.1">Date:</text>
<text x="330" y="281.1">2025-04-07</text>
<text x="386" y="281.3">Rev:</text>
<text x="392.4" y="281.3">1</text>
<text x="301" y="283.9">KiCad</text>
<text x="308.7" y="283.9">E.D.A.</text>
<text x="316.3" y="283.9">9.0.6</text>
<text x="386" y="283.9">Id:</text>
<text x="390.1" y="283.9">1/1</text>
</g>
<g font-size="1.8" fill="#840000">
<text x="35" y="11.9">1</text>
<text x="85" y="11.9">2</text>
<text x="135" y="11.9">3</text>
<text x="185" y="11.9">4</text>
<text x="235" y="11.9">5</text>
<text x="285" y="11.9">6</text>
<text x="335" y="11.9">7</text>
<text x="385" y="11.9">8</text>
<text x="117" y="17.5">Vbatt</text>
<text x="134.8" y="17.5">Vcc</text>
<text x="170.3" y="22.5">LEFT_ENC_B</text>
<text x="16" y="28.9">LEFT_MOTOR_PWM</text>
<text x="17.5" y="26.4">LEFT_MOTOR_Dir</text>
<text x="66.2" y="26.4">LEFT_MOTOR_1</text>
<text x="66.2" y="28.9">LEFT_MOTOR_2</text>
<text x="170.3" y="27.6">Vcc</text>
<text x="170.3" y="25.1">LEFT_ENC_A</text>
<text x="10.3" y="35.9">A</text>
<text x="14.8" y="31.4">RIGHT_MOTOR_PWM</text>
<text x="16.3" y="34">RIGHT_MOTOR_Dir</text>
<text x="66.2" y="34">RIGHT_MOTOR_2</text>
<text x="66.2" y="31.4">RIGHT_MOTOR_1</text>
<text x="170.3" y="30.2">LEFT_MOTOR_1</text>
<text x="170.3" y="32.7">LEFT_MOTOR_2</text>
<text x="237.6" y="31.4">Vbatt</text>
<text x="288.2" y="31.4">Vbatt</text>
<text x="320.5" y="30.2">SENSOR_LED</text>
<text x="408.3" y="35.9">A</text>
<text x="29.4" y="39.1">Vcc</text>
<text x="66.2" y="39.1">Vbatt</text>
<text x="308.8" y="44.1">D18_A6</text>
<text x="171.6" y="53">RIGHT_ENC_B</text>
<text x="171.6" y="50.5">RIGHT_ENC_A</text>
<text x="171.6" y="55.6">Vcc</text>
<text x="171.6" y="58.1">RIGHT_MOTOR_1</text>
<text x="171.6" y="60.6">RIGHT_MOTOR_2</text>
<text x="10.3" y="85.9">B</text>
<text x="408.2" y="85.9">B</text>
<text x="29.3" y="120.3">GPIO_DIAG</text>
<text x="132.2" y="125.4">LEFT_DIAG_TP</text>
<text x="147.5" y="124.1">RIGHT_DIAG_TP</text>
<text x="10.3" y="135.9">C</text>
<text x="408.2" y="135.9">C</text>
<text x="271.7" y="163.5">Vbatt</text>
<text x="329.1" y="163.5">Vcc</text>
<text x="257.5" y="173.7">LEFT_MOTOR_Dir</text>
<text x="254.8" y="178.8">RIGHT_MOTOR_PWM</text>
<text x="256" y="176.2">LEFT_MOTOR_PWM</text>
<text x="10.3" y="185.9">D</text>
<text x="256.3" y="181.3">RIGHT_MOTOR_Dir</text>
<text x="260.5" y="183.8">RIGHT_ENC_A</text>
<text x="326.5" y="183.8">LEFT_FRONT_ADC</text>
<text x="408.2" y="185.9">D</text>
<text x="260.3" y="186.4">RIGHT_ENC_B</text>
<text x="261.5" y="191.5">LEFT_ENC_B</text>
<text x="261.7" y="188.9">LEFT_ENC_A</text>
<text x="326.5" y="191.5">RIGHT_FRONT_ADC</text>
<text x="326.5" y="186.4">LEFT_DIAG_ADC</text>
<text x="326.5" y="188.9">RIGHT_DIAG_ADC</text>
<text x="366.9" y="190.2">Vbatt</text>
<text x="368.5" y="187.6">Vcc</text>
<text x="144.9" y="196.5">LEFT_FRONT_ADC</text>
<text x="166.5" y="196.5">RIGHT_FRONT_ADC</text>
<text x="260.8" y="194">SENSOR_LED</text>
<text x="263" y="196.5">GPIO_DIAG</text>
<text x="30.1" y="201.6">GPIO_FRONT</text>
<text x="143.7" y="201.6">LEFT_FRONT_TP</text>
<text x="261.3" y="199.1">GPIO_FRONT</text>
<text x="330.4" y="199.1">D18_A6</text>
<text x="170.3" y="204.2">RIGHT_FRONT_TP</text>
<text x="10.3" y="235.9">E</text>
<text x="408.3" y="235.9">E</text>
<text x="10.3" y="285.9">F</text>
<text x="35" y="286.9">1</text>
<text x="85" y="286.9">2</text>
<text x="135" y="286.9">3</text>
<text x="185" y="286.9">4</text>
<text x="235" y="286.9">5</text>
<text x="285" y="286.9">6</text>
<text x="335" y="286.9">7</text>
<text x="385" y="286.9">8</text>
<text x="408.3" y="285.9">F</text>
</g>
<g font-size="1.8" fill="#006464">
<text x="38.6" y="21.2">DFRobot_DC_Controller</text>
<text x="48.2" y="18.6">U1</text>
<text x="95.5" y="21.6">M1</text>
<text x="179.1" y="18.6">GND</text>
<text x="42.4" y="26.3">DIR1</text>
<text x="42.4" y="28.8">PWM1</text>
<text x="52.2" y="26.3">M1+</text>
<text x="52.2" y="28.8">M1-</text>
<text x="95.5" y="24.2">Left</text>
<text x="100.2" y="24.2">MOTOR</text>
<text x="118.5" y="24.5">C4</text>
<text x="118.5" y="27.1">330uF,</text>
<text x="126.1" y="27.1">16V</text>
<text x="136.3" y="24.5">C6</text>
<text x="136.3" y="27.1">330uF,</text>
<text x="143.9" y="27.1">16V</text>
<text x="200.7" y="25.1">J3</text>
<text x="228.6" y="28.9">SS34</text>
<text x="229.8" y="26.4">D2</text>
<text x="42.4" y="31.3">PWM2</text>
<text x="42.4" y="33.9">DIR2</text>
<text x="52.2" y="31.3">M2+</text>
<text x="52.2" y="33.9">M2-</text>
<text x="95.5" y="35.6">M2</text>
<text x="209.7" y="35.2">J4</text>
<text x="303.5" y="35.2">R19</text>
<text x="28.9" y="36.4">GND</text>
<text x="42.4" y="36.4">GND</text>
<text x="42.4" y="39">VCC VM(&lt;12v)</text>
<text x="52.6" y="36.4">GND</text>
<text x="66" y="36.4">GND</text>
<text x="95.5" y="38.1">Right</text>
<text x="101.5" y="38.1">MOTOR</text>
<text x="216.7" y="39.7">Switch</text>
<text x="303.5" y="37.7">180K</text>
<text x="340.4" y="36.4">R21</text>
<text x="340.4" y="39">1K0</text>
<text x="174" y="47.9">GND</text>
<text x="303.5" y="47.9">R20</text>
<text x="20.3" y="52.1">H1</text>
<text x="40.6" y="52.1">H3</text>
<text x="303.5" y="50.4">68K</text>
<text x="341.6" y="49.4">D5</text>
<text x="341.6" y="52">LED</text>
<text x="20.3" y="59.7">H2</text>
<text x="20.3" y="54.6">MountingHole</text>
<text x="40.6" y="59.7">H4</text>
<text x="40.6" y="54.6">MountingHole</text>
<text x="20.3" y="62.3">MountingHole</text>
<text x="40.6" y="62.3">MountingHole</text>
<text x="301.9" y="63.8" transform="rotate(-90 301.9 63.8)">GND</text>
<text x="335.8" y="65.6">GND</text>
<text x="16.2" y="68.2">GND</text>
<text x="36.8" y="69.4">GROUND</text>
<text x="36.8" y="66.9">GROUND1</text>
<text x="48" y="68.2">GND</text>
<text x="63.5" y="69.4">GROUND</text>
<text x="63.5" y="66.9">GROUND2</text>
<text x="76.7" y="81.6">Vbatt</text>
<text x="77.5" y="87.2">R5</text>
<text x="77.5" y="89.8">10R</text>
<text x="150.5" y="88.5">R14</text>
<text x="149.8" y="91">220R</text>
<text x="165.6" y="92.8">Vcc</text>
<text x="62.8" y="100.2">TLCR5800</text>
<text x="66.3" y="97.7">DLED2</text>
<text x="87.7" y="101.2">10uF</text>
<text x="88.2" y="98.7">C11</text>
<text x="102.8" y="101.2">C1</text>
<text x="101.7" y="103.7">10uF</text>
<text x="133.1" y="106">LDPD1</text>
<text x="147.6" y="105.8">RDPD1</text>
<text x="43.1" y="113.9">R1</text>
<text x="63" y="111.4">TLCR5800</text>
<text x="65.3" y="108.8">DLED1</text>
<text x="131.3" y="112.4">BPW96B</text>
<text x="147.1" y="112.1">BPW96B</text>
<text x="41.9" y="116.4">220R</text>
<text x="78.7" y="119">FET1</text>
<text x="92.3" y="118.7" transform="rotate(-90 92.3 118.7)">C12</text>
<text x="78.7" y="121.5">PMV45EN2</text>
<text x="89.8" y="120.3" transform="rotate(-90 89.8 120.3)">0.1uF</text>
<text x="103.7" y="122.8" transform="rotate(-90 103.7 122.8)">0.1uF</text>
<text x="106.3" y="120" transform="rotate(-90 106.3 120)">C8</text>
<text x="54.6" y="129.1">BC849</text>
<text x="57.3" y="126.6">TR1</text>
<text x="124.5" y="127.9">C5</text>
<text x="124.5" y="130.4">10uF</text>
<text x="249.8" y="131.7">D3</text>
<text x="54.6" y="135.5">R3</text>
<text x="77.5" y="135.5">R6</text>
<text x="133.4" y="132.9">R10</text>
<text x="148.6" y="132.9">R13</text>
<text x="249.3" y="134.2">LED</text>
<text x="262.5" y="135">R17</text>
<text x="263.1" y="132.4">1K</text>
<text x="54.6" y="138">100K</text>
<text x="77.5" y="138">R56</text>
<text x="91.4" y="140.6">GND</text>
<text x="153.7" y="141.8">GND</text>
<text x="248.2" y="150.2">SW1</text>
<text x="301" y="155.8">A1</text>
<text x="241.4" y="160.9">J5</text>
<text x="246.1" y="156.6">TACT_SW</text>
<text x="287.3" y="158.3">Arduino_Nano_RP2040_Connect</text>
<text x="79.3" y="162.9">Vbatt</text>
<text x="167" y="166">R12</text>
<text x="220.7" y="163.4">GND</text>
<text x="287.5" y="163.4">VIN</text>
<text x="308.3" y="166">VUSB/5V</text>
<text x="313.3" y="163.4">3V3</text>
<text x="80" y="168.5">R7</text>
<text x="80" y="171">10R</text>
<text x="166.4" y="168.5">220R</text>
<text x="182.1" y="170.3">Vcc</text>
<text x="287.5" y="168.5">D0/RX</text>
<text x="287.5" y="171">D1/TX</text>
<text x="287.5" y="173.6">D2</text>
<text x="311" y="171">~{RESET}</text>
<text x="287.5" y="176.1">D3</text>
<text x="287.5" y="178.7">D4</text>
<text x="313.1" y="178.7">REC</text>
<text x="313.3" y="176.1">REF</text>
<text x="66" y="183.5">TLCR5800</text>
<text x="67.6" y="181.2">FLED1</text>
<text x="144.5" y="182.5">LFPD1</text>
<text x="166.1" y="185.5">RFPD1</text>
<text x="287.5" y="181.2">D5</text>
<text x="287.5" y="183.7">D6</text>
<text x="314.5" y="183.7">A0</text>
<text x="69" y="191.7">FLED2</text>
<text x="100.3" y="191.4">C2</text>
<text x="144" y="189.1">BPW96B</text>
<text x="163.3" y="190.9">BPW96B</text>
<text x="287.5" y="186.3">D7</text>
<text x="287.5" y="188.8">D8</text>
<text x="287.5" y="191.4">D9</text>
<text x="314.5" y="186.3">A1</text>
<text x="314.5" y="188.8">A2</text>
<text x="314.5" y="191.4">A3</text>
<text x="381" y="191.4">J6</text>
<text x="44.4" y="197.7">220R</text>
<text x="45.6" y="195.2">R2</text>
<text x="65.3" y="194.2">TLCR5800</text>
<text x="100.3" y="193.9">10uF</text>
<text x="287.5" y="193.9">D10/CS</text>
<text x="287.5" y="196.4">D11/COPI</text>
<text x="309.6" y="193.9">SDA/A4</text>
<text x="309.7" y="196.4">SCL/A5</text>
<text x="365.5" y="197.7">GND</text>
<text x="381" y="193.9">Conn_01x05</text>
<text x="81.3" y="200.3">FET2</text>
<text x="81.3" y="202.8">DMG2302UK-7</text>
<text x="135.9" y="202.8">C3</text>
<text x="237.2" y="202.8">GND</text>
<text x="287.5" y="199">D12/CIPO</text>
<text x="287.5" y="201.5">D13/SCK</text>
<text x="314.5" y="199">A6</text>
<text x="314.5" y="201.5">A7</text>
<text x="59.8" y="207.9">TR2</text>
<text x="135.9" y="205.3">10uF</text>
<text x="260.8" y="209.4">LED</text>
<text x="261.3" y="206.9">D4</text>
<text x="270.8" y="205.8">R18</text>
<text x="271.5" y="208.4">1K</text>
<text x="303.1" y="205.2" transform="rotate(-90 303.1 205.2)">GND</text>
<text x="57.1" y="210.4">BC849</text>
<text x="143.5" y="210.4">R9</text>
<text x="165.1" y="210.4">R11</text>
<text x="57.2" y="216.8">R4</text>
<text x="57.2" y="219.3">100K</text>
<text x="80" y="216.8">R8</text>
<text x="80" y="219.3">2R2</text>
<text x="94" y="221.8">GND</text>
<text x="170.2" y="219.3">GND</text>
<text x="300.2" y="219.3">GND</text>
</g>
<g font-size="1.8" fill="#a90000">
<text x="164.4" y="23.9">3</text>
<text x="164.4" y="21.3">2</text>
<text x="164.4" y="18.8">1</text>
<text x="39.9" y="25.1">1</text>
<text x="39.9" y="27.7">2</text>
<text x="57.1" y="25.1">12</text>
<text x="57.1" y="27.7">11</text>
<text x="164.4" y="29">5</text>
<text x="164.4" y="26.4">4</text>
<text x="204.4" y="29">1</text>
<text x="204.4" y="26.4">2</text>
<text x="39.9" y="30.2">3</text>
<text x="39.9" y="32.8">4</text>
<text x="39.9" y="35.3">5</text>
<text x="57.1" y="30.2">10</text>
<text x="57.7" y="32.8">9</text>
<text x="57.7" y="35.3">8</text>
<text x="164.4" y="31.5">6</text>
<text x="216.9" y="33.1" transform="rotate(-90 216.9 33.1)">1</text>
<text x="219.5" y="33.1" transform="rotate(-90 219.5 33.1)">2</text>
<text x="39.9" y="37.8">6</text>
<text x="57.7" y="37.8">7</text>
<text x="164.4" y="46.7">1</text>
<text x="164.4" y="51.8">3</text>
<text x="164.4" y="49.3">2</text>
<text x="164.4" y="59.4">6</text>
<text x="164.4" y="56.9">5</text>
<text x="164.4" y="54.4">4</text>
<text x="30.4" y="67.1">1</text>
<text x="57.1" y="67.1">1</text>
<text x="130.6" y="104.8" transform="rotate(-90 130.6 104.8)">1</text>
<text x="145.8" y="104.8" transform="rotate(-90 145.8 104.8)">1</text>
<text x="130.6" y="112.5" transform="rotate(-90 130.6 112.5)">2</text>
<text x="145.8" y="112.5" transform="rotate(-90 145.8 112.5)">2</text>
<text x="67.9" y="119.1">1</text>
<text x="74.7" y="116.3" transform="rotate(-90 74.7 116.3)">3</text>
<text x="63.2" y="123.9" transform="rotate(-90 63.2 123.9)">3</text>
<text x="74.7" y="123.9" transform="rotate(-90 74.7 123.9)">2</text>
<text x="63.2" y="131.5" transform="rotate(-90 63.2 131.5)">2</text>
<text x="67.6" y="126.7">1</text>
<text x="245" y="166.1">2</text>
<text x="284.4" y="162.3">30</text>
<text x="285" y="167.4">2</text>
<text x="317.5" y="162.3">17</text>
<text x="317.5" y="164.8">27</text>
<text x="245" y="168.7">1</text>
<text x="285" y="169.9">1</text>
<text x="285" y="172.5">5</text>
<text x="318.1" y="169.9">3</text>
<text x="285" y="175">6</text>
<text x="285" y="177.5">7</text>
<text x="317.5" y="175">18</text>
<text x="317.5" y="177.5">28</text>
<text x="140.7" y="182.3" transform="rotate(-90 140.7 182.3)">1</text>
<text x="162.3" y="182.3" transform="rotate(-90 162.3 182.3)">1</text>
<text x="284.4" y="185.2">10</text>
<text x="285" y="180.1">8</text>
<text x="285" y="182.6">9</text>
<text x="317.5" y="182.6">19</text>
<text x="317.5" y="185.2">20</text>
<text x="140.7" y="189.9" transform="rotate(-90 140.7 189.9)">2</text>
<text x="162.3" y="189.9" transform="rotate(-90 162.3 189.9)">2</text>
<text x="284.4" y="187.7">11</text>
<text x="284.4" y="190.2">12</text>
<text x="317.5" y="187.7">21</text>
<text x="317.5" y="190.2">22</text>
<text x="374.6" y="186.4">1</text>
<text x="374.6" y="189">2</text>
<text x="374.6" y="191.5">3</text>
<text x="77.2" y="197.6" transform="rotate(-90 77.2 197.6)">3</text>
<text x="284.4" y="192.8">13</text>
<text x="284.4" y="195.3">14</text>
<text x="284.4" y="197.9">15</text>
<text x="317.5" y="192.8">23</text>
<text x="317.5" y="195.3">24</text>
<text x="317.5" y="197.9">25</text>
<text x="374.6" y="194.1">4</text>
<text x="374.6" y="196.6">5</text>
<text x="70.4" y="200.4">1</text>
<text x="284.4" y="200.4">16</text>
<text x="317.5" y="200.4">26</text>
<text x="65.8" y="205.2" transform="rotate(-90 65.8 205.2)">3</text>
<text x="70.1" y="208">1</text>
<text x="77.2" y="205.2" transform="rotate(-90 77.2 205.2)">2</text>
<text x="302" y="207.7" transform="rotate(-90 302 207.7)">4</text>
<text x="65.8" y="212.8" transform="rotate(-90 65.8 212.8)">2</text>
</g>
<g font-size="1.8" fill="#0f0f0f">
<text x="207" y="26.3">PWR_IN</text>
<text x="222.2" y="30.1">PWR</text>
</g>
<g font-size="1.8" fill="#0000c2">
<text x="14.8" y="78.8">Diagonal</text>
<text x="24.2" y="78.8">Circuits</text>
<text x="15.9" y="156.8">Front</text>
<text x="22" y="156.8">Circuits</text>
</g>
<g font-size="1.8" fill="#009600">
<text x="134.8" y="119.1">LEFT_DIAG_ADC RIGHT_DIAG_ADC</text>
<text x="236.7" y="163.4">Conn_01x02</text>
</g>
<g font-size="1.2" fill="#0000c2">
<text x="17.2" y="104.9">The</text>
<text x="17.2" y="106.3">support</text>
<text x="17.2" y="107.7">RP2040</text>
<text x="20.4" y="104.9">RP2040</text>
<text x="23.1" y="106.3">a</text>
<text x="23.3" y="107.7">runs</text>
<text x="24.9" y="106.3">max</text>
<text x="26.5" y="104.9">GPIO</text>
<text x="27.1" y="107.7">at</text>
<text x="28.6" y="106.3">of</text>
<text x="29.4" y="107.7">3.3v</text>
<text x="30.6" y="104.9">pins</text>
<text x="30.8" y="106.3">50mA</text>
<text x="34.3" y="104.9">can</text>
<text x="35.4" y="106.3">TOTAL.</text>
<text x="17.2" y="110.6">Each</text>
<text x="17.2" y="112">more</text>
<text x="17.2" y="113.5">3.3/0.016</text>
<text x="21.3" y="110.6">pin</text>
<text x="21.4" y="112">than</text>
<text x="24.3" y="110.6">should</text>
<text x="25" y="113.5">=</text>
<text x="25.3" y="112">16mA</text>
<text x="27" y="113.5">206</text>
<text x="29.7" y="110.6">not</text>
<text x="32.7" y="110.6">draw</text>
<text x="17.2" y="116.3">Let's</text>
<text x="21.3" y="116.3">go</text>
<text x="23.8" y="116.3">higher</text>
<text x="28.9" y="116.3">and</text>
<text x="32.3" y="116.3">say</text>
<text x="35.5" y="116.3">220R</text>
<text x="19.7" y="186.2">The</text>
<text x="19.7" y="187.6">support</text>
<text x="19.7" y="189">RP2040</text>
<text x="19.7" y="191.9">Each</text>
<text x="22.9" y="186.2">RP2040</text>
<text x="23.8" y="191.9">pin</text>
<text x="25.7" y="187.6">a</text>
<text x="25.8" y="189">runs</text>
<text x="26.8" y="191.9">should</text>
<text x="27.4" y="187.6">max</text>
<text x="29" y="186.2">GPIO</text>
<text x="29.7" y="189">at</text>
<text x="31.1" y="187.6">of</text>
<text x="31.9" y="189">3.3v</text>
<text x="32.2" y="191.9">not</text>
<text x="33.1" y="186.2">pins</text>
<text x="33.4" y="187.6">50mA</text>
<text x="35.3" y="191.9">draw</text>
<text x="36.8" y="186.2">can</text>
<text x="38" y="187.6">TOTAL.</text>
<text x="19.7" y="193.3">more</text>
<text x="19.7" y="194.8">3.3/0.016</text>
<text x="19.7" y="197.6">Let's</text>
<text x="23.8" y="197.6">go</text>
<text x="24" y="193.3">than</text>
<text x="26.4" y="197.6">higher</text>
<text x="27.5" y="194.8">=</text>
<text x="27.9" y="193.3">16mA</text>
<text x="29.6" y="194.8">206</text>
<text x="31.5" y="197.6">and</text>
<text x="34.8" y="197.6">say</text>
<text x="38" y="197.6">220R</text>
</g>
</svg>
